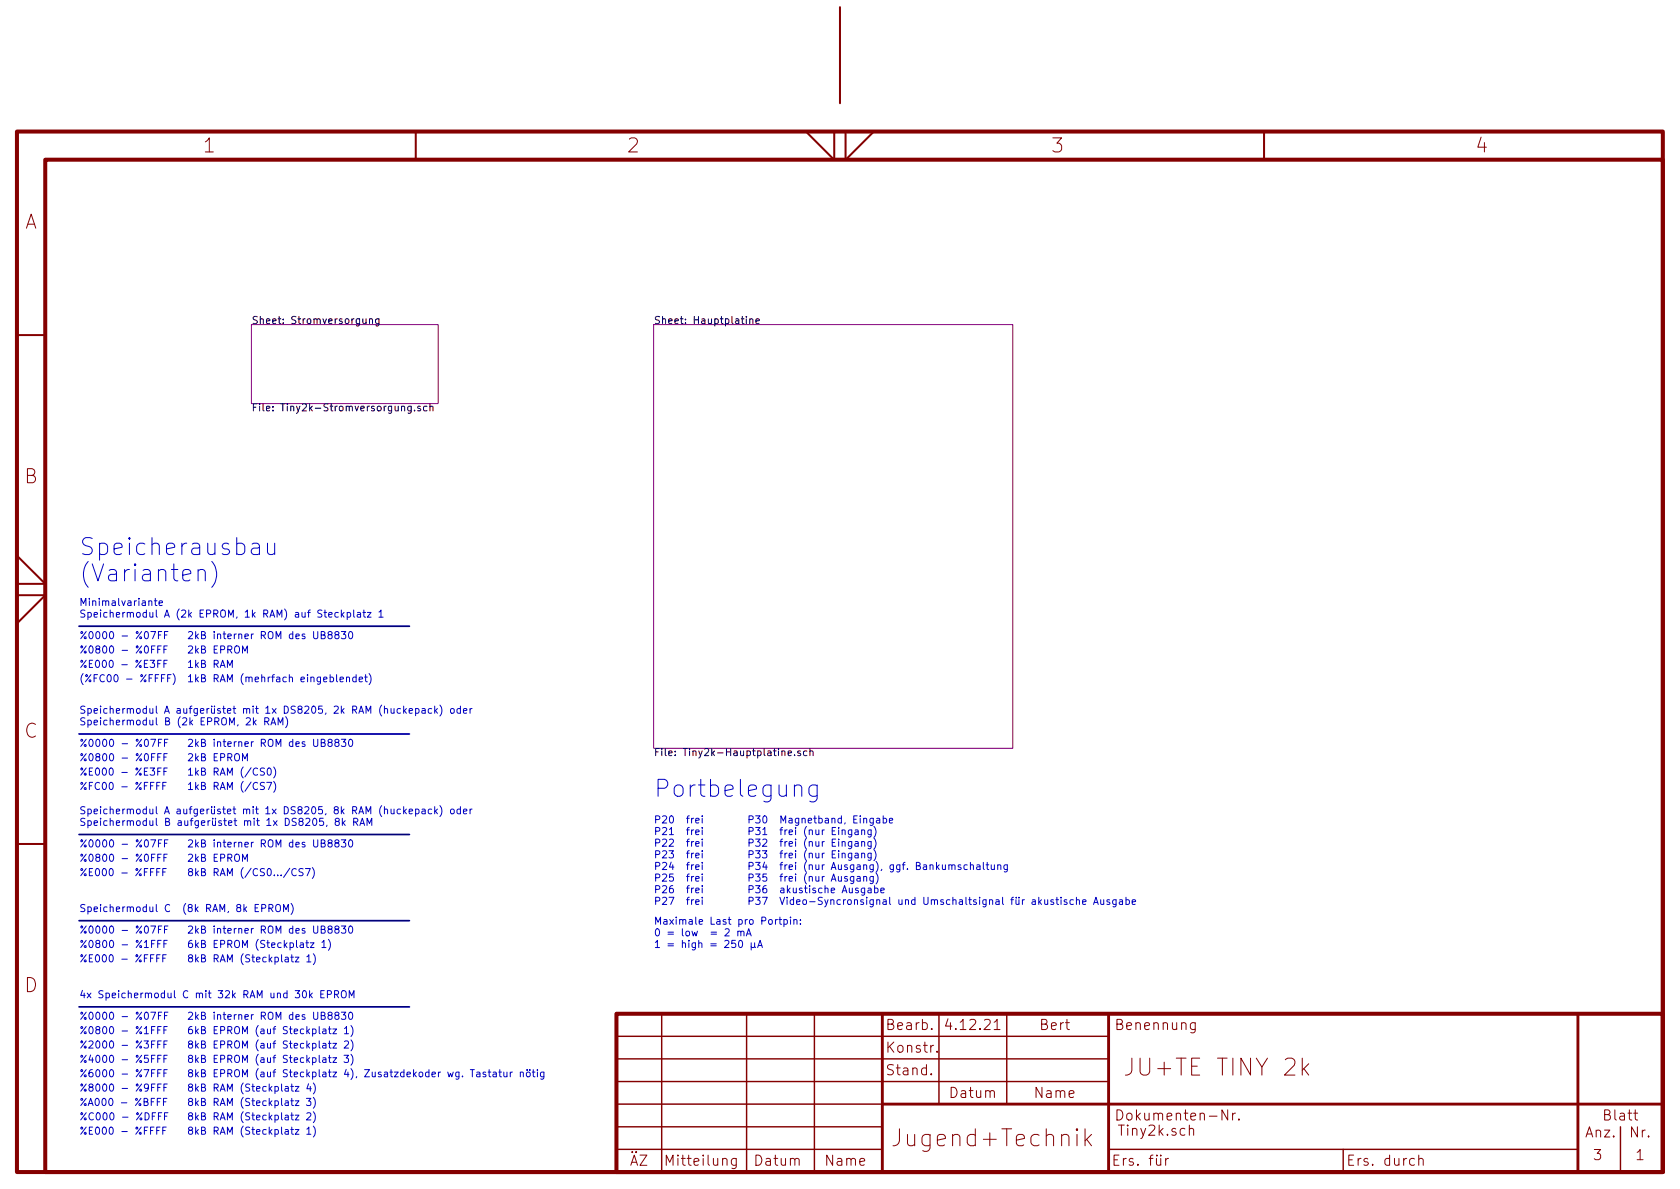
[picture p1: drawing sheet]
<svg xmlns="http://www.w3.org/2000/svg" width="297mm" height="210mm" viewBox="0 0 297 210" stroke-linecap="round" stroke-linejoin="round" font-family="sans-serif">
<path d="M3 23.3h291v184h-291zM8 28.2h286v179.1h-286zM109 179.3h185v28h-185z" fill="none" stroke="#840000" stroke-width=".71"/>
<path d="M148.5 1.3v17M73.5 23.3v4.9M142.5 23.3l5 5v-5M149.5 23.3v5l5-5M223.5 23.3v5M3 59.3h5M3 98.3l5 4.9h-5M3 105.3h5l-5 5M3 149.2h5" fill="none" stroke="#840000" stroke-width=".36"/>
<g fill="none" stroke="#840000" stroke-width=".18">
<path d="M164.6 189.9l.1 .1-.1 .1v-.2v.2M164.7 181.9v.2l-.1-.1 .1-.1v.2M165.7 185.9v.2M175.8 182.1h1M191.8 199.6v3M210.3 199.7a.44 .44 0 0 1 .7 .1v1M210.3 199v1.8M211.3 180.8v1.5a.5 .5 0 0 1-.8 .3M211.3 180.9l-.5-.1-.3 .4v.7l.3 .2 .5-.1M217.1 196.3v1.8l-1-1.8v1.8M217.9 196.8v1.3M218.4 196.8l-.3 .1-.2 .3"/>
<path d="M219 197.9v.2M230.3 187.1v3M230.5 189l.9 1.1M231.4 188.1l-1.1 1.1M130.2 204.8v1.5a.49 .49 0 0 1-.8 .3M130.2 204.9l-.2-.1a.56 .56 0 0 0-.7 .4v.5a.56 .56 0 0 0 .7 .4l.2-.1M192.1 201.5l.9 1.1M193 200.6l-1.2 1.1M206.1 204.8v1.3M206.6 204.8l-.3 .1-.2 .3M250.9 205l.2-.2 .4 .1 .1 1.2M250.9 204.3v1.8"/>
</g>
<g fill="none" stroke="#840000" stroke-width=".25">
<path d="M117 179.3v28M132 179.3v28M144 179.3v28M166 179.3v15.9M178 179.3v15.9M109 183.3h87M109 187.2h87M109 191.3h87M109 199.3h47M109 195.2h47M286.5 199.3v8M109 203.2h47"/>
<path d="M196 203.2h83M237.5 203.2v4.1"/>
</g>
<path d="M156 179.3v28M196 179.3v28M279 179.3v28M156 195.2h138" fill="none" stroke="#840000" stroke-width=".51"/>
<path d="M44.4 57.4h33.1v14h-33.1zM115.6 57.4h63.5v74.9h-63.5z" fill="none" stroke="#840084" stroke-width=".18"/>
<g fill="none" stroke="#000" stroke-width=".18">
<path d="M64.2 56.4v.8h.3l.2-.1M64.7 56.4v.8M65.3 56.5l.2-.1h.3l.1 .8M65.3 56.4v.8M67 56.4v1.1l-.2 .2-.3-.1M67 56.4h-.4l-.2 .2 .1 .6h.5M132 56v.1M132 56.4v.8M132.6 56.5l.1-.1h.3l.1 .8M132.6 56.4v.8M133.7 56.8l.6-.1-.1-.3h-.4l-.1 .2v.6h.5M71 72l.2-.2 .3 .1 .1 .8"/>
<path d="M72.7 71.8l-.1 1.2-.1 .1-.3-.1M72.7 71.9l-.4-.1-.2 .3 .1 .5h.5M73.3 72.5v.2M74.3 71.9l-.3-.1-.2 .2 .1 .2 .4 .1v.3h-.5M75.5 71.9l-.4-.1-.2 .3 .1 .5h.5M76 72l.2-.2 .3 .1 .1 .8M76 71.4v1.3M139.3 133.2l.7-.1-.1-.3h-.4l-.2 .2 .1 .6h.5M140.5 133.5v.1M141.5 132.8h-.3l-.2 .2 .1 .1 .4 .2v.3h-.5M142.7 132.8h-.4l-.2 .2 .1 .6h.5M143.2 132.9l.2-.1h.3l.1 .8"/>
<path d="M143.2 132.4v1.2"/>
</g>
<path d="M14 110.7h58.4M14 129.8h58.4M14 147.6h58.4M14 178h58.4M14 162.8h58.4" fill="none" stroke="#000084" stroke-width=".3"/>
<g fill="none" stroke="#0000c2" stroke-width=".18">
<path d="M37.4 99.3a3.4 3.4 0 0 1 0 4.6M44.6 96.2l.3-.1h.5l.3 .1 .2 .3v1.6M45.9 96.8l-.3 .1h-.7a.59 .59 0 0 0-.5 .6 .59 .59 0 0 0 .5 .6h.7l.3-.2M47.3 96.1v1.5a.72 .72 0 0 0 .6 .5 .72 .72 0 0 0 .7-.3M48.6 96.1v2M26.7 111.7h.8l-.5 1.2M27.3 106.2h.5M27.5 105.8v1.1l.3 .2M27.9 114.8h.4M27.9 117.4h.4M28 112.3h.4M28.1 106.6l.6-.1v-.2l-.4-.1-.2 .2 .1 .6h.5"/>
<path d="M28.5 114.2h-.6v1.3M28.5 116.8h-.6v1.2M28.6 111.7h-.6v1.2M29 114.8h.4M29 117.4h.4M29.1 112.3h.4M29.2 119.3h-.7v1.3M29.6 114.2h-.6v1.3M29.6 116.8h-.6v1.2M29.6 119.9h.4M29.7 111.7h-.6v1.2M30.3 119.3h-.7v1.3"/>
<path d="M30.6 119.1a1.47 1.47 0 0 1 0 2M35 101a.73 .73 0 0 1 1.3 .1v1.6M40.2 118v-1.2l.4 .9 .5-.9v1.2M42.9 115.5v-1.3l.4 .9 .4-.9v1.3M58.1 108.7l.6-.1v-.2l-.4-.1-.2 .2 .1 .6h.5M58.2 112.2l-.2-.3 .2-.2h.3l.2 .1v.3l-.6 .2-.1 .2v.2l.2 .2h.3l.2-.2v-.4l-.2-.1M59.5 112.2l-.2-.1v-.3l.4-.1 .2 .2v.2l-.6 .2-.1 .2 .1 .3 .2 .1h.3l.1-.2v-.2l-.2-.3M59.8 108.4l-.3-.1-.3 .2 .1 .6h.5M60.4 111.7h.7l-.4 .5 .4 .1-.1 .6h-.5l-.1-.1M60.4 107.9v1.2M60.5 108.7l.3 .4M60.8 108.3l-.4 .5"/>
<path d="M61.3 119.9l.1-.2 .3 .1 .1 .8M61.3 119.7v.9M61.4 108.4l.3-.1 .3 .2-.1 .6h-.5M61.4 108.3v1.3M61.7 111.8l.2-.1a.67 .67 0 0 1 .5 .6 .67 .67 0 0 1-.5 .6l-.3-.4zM62.5 107.9v1.1l.2 .1M63 119.8l-.4-.1-.2 .3 .1 .5h.5M63 119.3v1.3M63.2 108.4h.5l.1 .7M63.8 108.6l-.5 .1-.2 .1 .1 .3h.6M64.2 108.3h.4M64.3 107.9v1.1l.3 .1"/>
<path d="M64.5 119.7h.4M64.6 119.3v1.1l.3 .2M64.9 108.3h.7l-.7 .8h.7M65.3 119.1a1.47 1.47 0 0 1 0 2M67 108.2l.4-.3v1.2M67 109.1h.7M26.7 130.7h.8l-.5 1.3M27.7 139h.4M27.9 133.9h.4M27.9 136.4h.4M28 131.3h.4M28.3 138.3h-.6v1.3"/>
<path d="M28.5 133.3h-.6v1.2M28.5 135.8h-.6v1.3M28.6 130.7h-.6v1.3M28.8 139h.4M29 133.9h.4M29 136.4h.4M29.1 131.3h.4M29.4 138.3h-.6v1.3M29.6 133.3h-.6v1.2M29.6 135.8h-.6v1.3M29.7 130.7h-.6v1.3M42.9 134.5v-1.2l.4 .9 .4-.9v1.2"/>
<path d="M46.8 135.9l-.5-.1-.2 .1v.4l.5 .2 .2 .3-.3 .3-.5-.1M46.8 138.4l-.5-.1-.2 .2v.3l.5 .3 .2 .3-.3 .2h-.5M46.8 127.6l.6-.1 .1-.2v-.3l-.2-.1h-.5v1.3M47.1 127.6l.4 .6M47.2 138.3h.8l-.5 1.3M47.3 135.9l.2-.1a.69 .69 0 0 1 .5 .6 .69 .69 0 0 1-.5 .7l-.2-.1-.1-.4zM47.9 128.2l.4-1.3 .4 1.3M48 127.8h.6M48.4 135.6a1.47 1.47 0 0 1 0 2M48.4 138.2a1.47 1.47 0 0 1 0 1.9M49.2 128.2v-1.3l.4 .9 .4-.9v1.3M50.5 126.7a1.47 1.47 0 0 1 0 2"/>
<path d="M58.2 131.3l-.2-.3 .2-.3h.3l.2 .2v.3l-.6 .1-.1 .2v.3l.2 .2h.3l.2-.2v-.4l-.2-.1M59.5 131.3l-.2-.1v-.3l.4-.2 .2 .3v.2l-.6 .1-.1 .2 .1 .4 .2 .1 .3-.1 .1-.1v-.3l-.2-.2M60.1 120.1l.6-.1v-.2l-.4-.1-.2 .2 .1 .6h.5M60.4 130.7h.7l-.4 .5 .4 .1-.1 .6-.5 .1-.1-.1M61.7 130.9l.2-.2a.67 .67 0 0 1 .5 .7 .67 .67 0 0 1-.5 .6l-.3-.5zM63.5 120.1l.6-.1v-.2l-.4-.1-.2 .2 .1 .6h.5M71.4 124.9v1.2M71.5 125.6l.4 .5M71.9 125.3l-.5 .5M72.3 125.7l.6-.1v-.3h-.4l-.2 .2 .1 .6h.5M73.5 125.3h.3l.3 .2-.1 .6h-.5M73.5 125.3v1.3"/>
<path d="M74.6 125.3h.5l.1 .8M75.2 125.6h-.4l-.2 .2v.3h.6M76.3 125.3h-.3l-.3 .2 .1 .6h.5M76.9 124.9v1.2M77 125.6l.3 .5M77.3 125.3l-.4 .5M77.8 124.7a1.47 1.47 0 0 1 0 1.9M79.7 125.4l.2-.1 .4 .1v.5l-.1 .2h-.3l-.2-.1zM81.4 125.3h-.3l-.3 .2 .1 .6h.5M81.4 124.9v1.2M81.9 125.7l.6-.1v-.3h-.4l-.2 .2 .1 .6h.5M83.1 125.3v.8"/>
<path d="M83.5 125.3h-.3l-.1 .2M140.5 139.1a.76 .76 0 0 1 1.3 .1v1.6M144.5 138.8v2.4a.84 .84 0 0 1-1.3 .5M144.5 139a.96 .96 0 0 0-1.3 .1l-.2 .3v.8l.2 .3a.96 .96 0 0 0 1.3 .2M26.7 148.5h.8l-.5 1.3M27.7 154.2h.4M27.9 151.7h.4M28 149.1h.4M28.3 153.6h-.6v1.3M28.5 151h-.6v1.3M28.6 148.5h-.6v1.3M28.8 154.2h.4"/>
<path d="M29 151.7h.4M29.1 149.1h.4M29.4 153.6h-.6v1.3M29.6 151h-.6v1.3M29.7 148.5h-.6v1.3M42.9 152.3v-1.3l.4 1 .4-1v1.3M51.5 159.8a1.4 1.4 0 0 1 0 1.9M52.4 153.7a.6 .6 0 0 0-.9 .4 .6 .6 0 0 0 .6 .8l.3-.2M53.6 153.7l-.5-.1-.2 .1v.4l.6 .2 .1 .3-.3 .3-.4-.1M54 153.6h.9l-.6 1.3M55.2 153.4a1.47 1.47 0 0 1 0 1.9M57.1 144.7h-.6v.6l.5-.1 .2 .2v.3l-.2 .3-.5-.2"/>
<path d="M57.8 145.9l-.1 .2M58.2 149.1l-.2-.3 .2-.3h.3l.2 .1v.3l-.6 .2-.1 .2v.2l.2 .3h.3l.2-.3v-.3l-.2-.1M59.5 149.1l-.2-.2v-.3l.4-.1 .2 .3v.1l-.6 .2-.1 .2 .1 .4 .2 .1 .3-.1 .1-.2v-.2l-.2-.2M59.5 145.3l-.2-.3 .2-.3h.3l.1 .1v.3l-.5 .2-.1 .2v.2l.2 .3h.3l.2-.3-.1-.3-.1-.1M60.4 148.5h.7l-.4 .5 .4 .1-.1 .6-.5 .1-.1-.1M60.5 144.7v1.3M60.7 145.5l.3 .5M61 145.1l-.5 .5M61.7 148.6l.2-.1a.67 .67 0 0 1 .5 .6 .67 .67 0 0 1-.5 .7l-.3-.5zM62.5 145.4l.6-.1 .2-.2-.1-.3-.2-.1h-.5v1.3M62.8 145.4l.5 .6M63.6 146l.5-1.3 .4 1.3"/>
<path d="M63.8 145.6h.5M64.9 146v-1.3l.4 .9 .4-.9v1.3M71.4 142.6v1.3M71.5 143.4l.4 .5M71.9 143.1l-.5 .5M72.3 143.5l.6-.1v-.3h-.4l-.2 .2 .1 .6h.5M73.5 143.1h.3l.3 .2-.1 .6h-.5M73.5 143.1v1.2M74.6 143.1h.5l.1 .8M75.2 143.4h-.4l-.2 .2v.3h.6M76.3 143.1h-.3l-.3 .2 .1 .6h.5M76.9 142.6v1.3"/>
<path d="M77 143.4l.3 .5M77.3 143.1l-.4 .5M77.8 142.5a1.47 1.47 0 0 1 0 1.9M79.8 143.1h.3l.2 .2v.4l-.2 .2h-.3l-.1-.2zM81.4 143.1h-.3l-.3 .2 .1 .6h.5M81.4 142.6v1.3M81.9 143.5l.6-.1v-.3h-.4l-.2 .2 .1 .6h.5M83.1 143.1v.8M83.5 143.1h-.3l-.1 .2M123 145.1l.6-.1-.1-.3h-.3l-.2 .2 .1 .6h.4M123 147.2l.6-.1-.1-.3h-.3l-.2 .1 .1 .6h.4M123 149.2l.6-.1-.1-.2-.3-.1-.2 .2 .1 .6h.4"/>
<path d="M123 151.3l.6-.1-.1-.3h-.3l-.2 .1 .1 .7h.4M123 153.3l.6-.1-.1-.2-.3-.1-.2 .2 .1 .6h.4M123 155.4l.6-.1-.1-.3h-.3l-.2 .2 .1 .6h.4M123 157.4l.6-.1-.1-.2-.3-.1-.2 .2 .1 .6h.4M123 159.5l.6-.1-.1-.2-.3-.1-.2 .2 .1 .6h.4M124.2 144.3v.1M124.2 146.3v.2M124.2 148.4v.1M124.2 150.4v.2M124.2 152.5v.1M124.2 154.6v.1M124.2 156.6v.1"/>
<path d="M124.2 158.7v.1M124.2 144.7v.8M124.2 146.8v.8M124.2 148.8v.9M124.2 150.9v.8M124.2 152.9v.9M124.2 155v.8M124.2 157v.9M124.2 159.1v.8M150.6 146.8v1l-.3 .2-.3-.1M150.6 146.8h-.4l-.2 .2 .1 .5h.5M150.6 148.8v1l-.3 .3-.3-.1"/>
<path d="M150.6 148.9l-.4-.1-.2 .2 .1 .6h.5M150.6 150.9v1l-.3 .2h-.3M150.6 150.9h-.4l-.2 .2 .1 .6h.5M151 155l-.1 1.1-.2 .2-.3-.1M151 155h-.4l-.3 .2 .2 .6h.5M151.2 146.8h.5v.8M151.2 148.9h.5v.8M151.2 150.9h.5v.8M151.6 155h.4l.1 .8M151.7 147.1h-.4l-.2 .2 .2 .3 .4-.1M151.7 149.1l-.4 .1-.2 .1 .2 .4 .4-.1M151.7 151.2h-.4l-.2 .2 .2 .3h.4"/>
<path d="M152.1 155.3h-.4l-.2 .2 .1 .3h.5M152.3 146.9l.2-.1h.3l.1 .8M152.3 148.9l.2-.1 .3 .1 .1 .8M152.3 151l.2-.1h.3l.1 .8M152.3 146.8v.8M152.3 148.8v.9M152.3 150.9v.8M152.7 155.1l.2-.1h.3v.8M152.7 155v.8M152.9 157l-.1 1.2-.1 .1-.4-.1M152.9 157.1l-.4-.1-.2 .3 .1 .5h.5M153.5 157.1h.5v.8"/>
<path d="M154 146.8v1.1l-.2 .1-.3-.1M154 146.8h-.3l-.3 .2 .1 .5h.5M154 148.8v1.2l-.2 .1-.3-.1M154 148.9l-.3-.1-.3 .2 .1 .6h.5M154 150.9v1.1l-.2 .1h-.3M154 150.9h-.3l-.3 .2 .1 .6h.5M154 157.3l-.4 .1-.2 .2 .1 .2h.5M154.4 144.7v1l-.2 .3-.4-.1M154.4 144.7h-.4l-.2 .2 .1 .6h.5M154.4 155v1l-.2 .3-.4-.1M154.4 155h-.4l-.2 .2 .1 .6h.5M154.5 146.1a1.4 1.4 0 0 1 0 2"/>
<path d="M154.5 148.2a1.4 1.4 0 0 1 0 1.9M154.5 150.3a1.4 1.4 0 0 1 0 1.9M154.6 157.1l.4-.1 .2 .3-.1 .5h-.5M154.6 156.6v1.3M154.9 154.4a1.47 1.47 0 0 1 0 1.9M155 144.7h.5v.8M155.5 145l-.4 .1-.2 .1 .2 .3h.4M155.7 157.4l.6-.1v-.2l-.4-.1-.2 .2 .1 .6h.5M156.2 144.7h.3l.3 .2-.2 .6h-.4M156.2 144.3v1.2M157.3 145.1l.5-.1v-.3h-.4l-.1 .2v.6h.5M169.9 153l-.3-.1-.2 .2 .1 .2 .4 .1v.3h-.5"/>
<path d="M171 153l-.3-.1-.3 .3 .1 .5h.5M171.6 153.1l.2-.2 .3 .1v.8M171.6 152.5v1.3M172.7 153h.5l.1 .8M173.3 153.2l-.5 .1-.1 .2v.2h.6M173.9 152.5v1.1l.1 .2M174.3 152.9h.5M174.5 152.5v1.1l.3 .2M175.3 152.9v.8l.3 .1 .2-.2M175.8 152.9v.9M176.4 153.1l.2-.2 .3 .1 .1 .8M176.4 152.9v.9"/>
<path d="M178.1 152.9v1.2l-.2 .1-.3-.1M178.1 153l-.4-.1-.2 .3 .1 .5h.5M188.6 159.2l-.3-.1-.2 .2 .1 .2 .4 .1v.3h-.5M189.8 159.2l-.4-.1-.2 .2 .1 .6h.5M190.3 159.2l.2-.1 .3 .1 .1 .7M190.3 158.7v1.2M191.4 159.5l.6-.1-.1-.2-.3-.1-.2 .2 .1 .6h.4M193.3 159.9l.5-1.2 .4 1.2M193.5 159.6h.6M194.6 159.1l.1 .8h.3l.1-.1M195.1 159.1v.8M196.2 159.2l-.3-.1-.2 .2 .1 .2 .4 .1v.3h-.5"/>
<path d="M197.3 159.1v1.1l-.2 .2-.3-.1M197.3 159.2l-.3-.1-.3 .2 .1 .6h.5M197.9 159.2h.5l.1 .7M198.5 159.4l-.4 .1-.2 .1v.3h.6M199.1 159.2l.3-.1 .3 .2-.1 .6h-.5M199.1 158.7v1.2M200.2 159.5l.6-.1-.1-.2-.3-.1-.2 .2v.6h.5M26.7 179h.8l-.5 1.3M26.7 163.7h.8l-.5 1.3M27.7 169.4h.4M27.9 166.9h.4M28 179.6h.4"/>
<path d="M28 164.4h.4M28.3 168.8h-.6v1.3M28.5 166.3h-.6v1.3M28.6 179h-.6v1.3M28.6 163.7h-.6v1.3M28.8 169.4h.4M29 166.9h.4M29.1 179.6h.4M29.1 164.4h.4M29.4 168.8h-.6v1.3M29.6 166.3h-.6v1.3M29.7 179h-.6v1.3"/>
<path d="M29.7 163.7h-.6v1.3M46.3 160.6l.6-.1v-.4l-.1-.2h-.5v1.3M47.5 160.6l.7-.1v-.4l-.2-.2h-.5v1.3M47.8 160.6l.5 .6M48.8 160.1l.2-.2a.44 .44 0 0 1 .6 .5l-.1 .6-.2 .2h-.4a1 1 0 0 1-.1-1.1zM50.1 161.2v-1.3l.5 1 .4-1v1.3M52.2 169.3h.7l-.7 .8h.7M54.3 169.2l.3-.4v1.3M54.3 170.1h.7M54.9 166.7h.6l-.6 .9h.6M54.9 176l.3 .4M55.2 175.6l-.5 .5"/>
<path d="M55.4 168.7a1.47 1.47 0 0 1 0 1.9M56.7 175.8h.4M56.9 166.6l.4-.3v1.3M56.9 167.6h.7M57.3 175.2h-.6v1.2h.6M57.9 175.8l.6-.1v-.4l-.1-.1h-.5v1.2M58.1 166.1a1.47 1.47 0 0 1 0 1.9M58.2 179.5l-.2-.3 .2-.2h.3l.2 .1v.3l-.6 .2-.1 .2v.2l.2 .3h.3l.2-.3v-.4l-.2-.1M58.2 164.3l-.2-.3 .2-.3h.3l.2 .2v.3l-.6 .2-.1 .1v.3l.2 .2h.3l.2-.2v-.4l-.2-.1M59.2 175.8l.6-.1v-.4l-.2-.1h-.4v1.2M59.5 179.5l-.2-.1v-.3l.4-.1 .2 .2v.2l-.6 .2-.1 .2 .1 .3 .2 .2 .3-.1 .1-.2v-.2l-.2-.3M59.5 164.3l-.2-.1v-.3l.4-.2 .2 .3v.2l-.6 .2-.1 .1 .1 .4 .2 .1h.3l.1-.2v-.3l-.2-.2"/>
<path d="M59.5 175.8l.4 .6M60.4 179h.7l-.4 .5 .4 .1-.1 .6-.5 .1-.1-.2M60.4 163.7h.7l-.4 .5 .4 .2-.1 .6h-.5l-.1-.1M60.4 175.4l.3-.2a.47 .47 0 0 1 .5 .4l-.1 .7-.2 .1h-.4a1 1 0 0 1-.1-1zM61.7 176.4v-1.2l.5 .9 .4-.9v1.2M61.7 179.1l.2-.1a.67 .67 0 0 1 .5 .6 .67 .67 0 0 1-.5 .7l-.3-.5zM61.8 163.8l.1-.1a.67 .67 0 0 1 .5 .7 .67 .67 0 0 1-.5 .6 .83 .83 0 0 1-.1-1.2zM128.2 164.4l.5-.2 .2 .4v.2l-.8 .7h.8M130.5 164.8l.1-.1h.3l.1 .8M130.5 164.7v.8M130.7 166.4l.2-.1a.69 .69 0 0 1 .4 .6 .69 .69 0 0 1-.4 .7l-.2-.2-.1-.3zM131 164.8l.2-.1h.3v.8"/>
<path d="M132 165.5l.4-1.3 .4 1.3M132.1 165.1h.6M132.8 166.7v1.3M133.4 167.4l.2 .2M133.4 166.7l-.1 .8-.3 .1-.2-.2M134 167.6l.4-1.3 .4 1.3M134.1 167.2h.6M137.1 162.6v.8M137.5 162.6l-.4 .2M137.7 162.6h.5M137.9 162.2v1.1l.3 .1M138.6 162.7l.4-.1 .2 .2-.1 .6h-.5"/>
<path d="M138.6 162.6v1.3M139.8 162.2v.1M139.8 162.6v.8M140.4 162.7l.1-.1 .3 .1 .1 .7M140.4 162.6v.8M141.5 163.3v.1M141.5 162.7v.1M27.7 199.9h.4M27.8 194.8h.4M27.9 182.1h.4M27.9 192.3h.4M27.9 184.7h.4"/>
<path d="M27.9 187.2h.4M27.9 189.8h.4M28 197.4h.4M28.3 199.3h-.6v1.3M28.4 194.2h-.6v1.3M28.5 181.5h-.6v1.3M28.5 191.7h-.6v1.3M28.5 184.1h-.6v1.2M28.5 186.6h-.6v1.3M28.5 189.1h-.6v1.3M28.6 196.8h-.6v1.2M28.8 199.9h.4"/>
<path d="M28.9 194.8h.4M29 182.1h.4M29 192.3h.4M29 184.7h.4M29 187.2h.4M29 189.8h.4M29.1 197.4h.4M29.4 199.3h-.6v1.3M29.5 194.2h-.6v1.3M29.6 181.5h-.6v1.3M29.6 191.7h-.6v1.3M29.6 184.1h-.6v1.2"/>
<path d="M29.6 186.6h-.6v1.3M29.6 189.1h-.6v1.3M29.7 196.8h-.6v1.2M52.2 197.2h.7l-.7 .8h.7M52.2 199.7h.7l-.7 .9h.7M52.2 192.1h.7l-.7 .9h.7M52.2 194.7h.7l-.7 .8h.7M54.2 194.2h.8l-.4 .5 .3 .1v.6l-.5 .1-.2-.1M54.3 196.9l.4-.1 .3 .3-.1 .2-.7 .7h.8M54.3 199.7l.3-.4v1.3M54.6 191.6l-.3 .9h.7M54.9 192.1v.9"/>
<path d="M55.4 196.6a1.47 1.47 0 0 1 0 1.9M55.4 199.1a1.47 1.47 0 0 1 0 2M55.4 191.5a1.47 1.47 0 0 1 0 1.9M55.4 194.1a1.47 1.47 0 0 1 0 1.9M58.1 182h.4M58.1 184.5h.4M58.1 187h.4M58.2 181.5v1.1l.3 .2M58.2 184.1v1.1l.3 .1M58.2 186.6v1.1l.3 .2M58.9 182h.6l-.6 .8h.6M58.9 184.5h.6l-.6 .8h.6"/>
<path d="M58.9 187h.6l-.6 .9h.6M60.8 186.6h.8l-.4 .5 .4 .1-.1 .6-.5 .1-.2-.1M60.9 181.9l.4-.4v1.3M60.9 184.2l.5-.1 .2 .3v.2l-.8 .7h.8M60.9 182.8h.7M62.1 181.4a1.47 1.47 0 0 1 0 1.9M62.1 183.9a1.47 1.47 0 0 1 0 1.9M62.1 186.4a1.47 1.47 0 0 1 0 2M85.9 189.6h-.3l-.2 .2v.1l.5 .2v.3h-.5M86.3 189.6h.5M86.5 189.1v1.1l.3 .2M87.2 189.6h.5l.1 .8"/>
<path d="M87.8 189.9h-.5l-.2 .2 .1 .3h.6M88.2 189.6h.5M88.4 189.1v1.1l.3 .2M89.1 189.6l.1 .8h.3l.1-.1M89.6 189.6v.8M90.2 189.6v.8M90.6 189.6l-.4 .2M92 189.7l.2-.1h.3v.8M92 189.6v.8M93.2 189.6h.3l.3 .2-.2 .6h-.3l-.2-.2zM93.2 189.1v.2M93.7 189.1v.2"/>
<path d="M94.1 189.6h.5M94.3 189.1v1.1l.3 .2M95 189.1v.2M95 189.6v.8M96.2 189.6v1l-.3 .2h-.3M96.2 189.6h-.4l-.2 .2 .1 .6h.5M54.3 200.6h.7"/>
</g>
<g font-size="4.2" fill="#0000c2">
<text x="14" y="98.2">Speicherausbau</text>
<text x="14" y="102.9">(Varianten)</text>
<text x="115.6" y="141">Portbelegung</text>
</g>
<g font-size="4.2" fill="#840000">
<text x="198.5" y="190.3">JU+TE TINY 2k</text>
<text x="159" y="202.8">Jugend+Technik</text>
</g>
<g font-size="3.5" fill="#840000">
<text x="36" y="27">1</text>
<text x="111" y="27">2</text>
<text x="186" y="27">3</text>
<text x="261" y="27">4</text>
<text x="4.3" y="40.5">A</text>
<text x="4.3" y="85.5">B</text>
<text x="4.3" y="130.5">C</text>
<text x="4.3" y="175.5">D</text>
</g>
<g font-size="2.5" fill="#840000">
<text x="156.5" y="182.1">Bearb.</text>
<text x="167.8" y="182.1">4.12.21</text>
<text x="184" y="182.1">Bert</text>
<text x="197" y="182.1">Benennung</text>
<text x="156.5" y="190.1">Stand.</text>
<text x="156.5" y="186.2">Konstr.</text>
<text x="168.1" y="194.2">Datum</text>
<text x="183.1" y="194.2">Name</text>
<text x="197" y="198.1">Dokumenten-Nr.</text>
<text x="197.5" y="200.8">Tiny2k.sch</text>
<text x="280.4" y="201.1">Anz.</text>
<text x="283.7" y="198.1">Blatt</text>
<text x="288.3" y="201.1">Nr.</text>
<text x="111.3" y="206.1">ÄZ</text>
<text x="118.1" y="206.1">Mitteilung</text>
<text x="133.6" y="206.1">Datum</text>
<text x="146.1" y="206.1">Name</text>
<text x="196.5" y="206.1">Ers. für</text>
<text x="238" y="206.1">Ers. durch</text>
<text x="281.8" y="205.2">3</text>
<text x="289.3" y="205.2">1</text>
</g>
<g font-size="1.8">
<text x="44.4" y="57.3">Sheet: Stromversorgung</text>
<text x="115.6" y="57.3">Sheet: Hauptplatine</text>
<text x="44.4" y="72.7">File: Tiny2k-Stromversorgung.sch</text>
<text x="115.6" y="133.7">File: Tiny2k-Hauptplatine.sch</text>
</g>
<g font-size="1.8" fill="#0000c2">
<text x="14" y="107.2">Minimalvariante</text>
<text x="14" y="113">%0000 - %07FF</text>
<text x="14" y="109.2">Speichermodul A (2k EPROM, 1k RAM) auf Steckplatz 1</text>
<text x="33" y="113">2kB interner ROM des UB8830</text>
<text x="14" y="115.6">%0800 - %0FFF</text>
<text x="14" y="118.1">%E000 - %E3FF</text>
<text x="33" y="115.6">2kB EPROM</text>
<text x="33" y="118.1">1kB RAM</text>
<text x="14" y="120.6">(%FC00 - %FFFF)</text>
<text x="33" y="120.6">1kB RAM (mehrfach eingeblendet)</text>
<text x="14" y="126.2">Speichermodul A aufgerüstet mit 1x DS8205, 2k RAM (huckepack) oder</text>
<text x="14" y="128.3">Speichermodul B (2k EPROM, 2k RAM)</text>
<text x="14" y="132.1">%0000 - %07FF</text>
<text x="14" y="134.6">%0800 - %0FFF</text>
<text x="14" y="137.2">%E000 - %E3FF</text>
<text x="33" y="137.2">1kB RAM (/CS0)</text>
<text x="33" y="132.1">2kB interner ROM des UB8830</text>
<text x="33" y="134.6">2kB EPROM</text>
<text x="14" y="139.7">%FC00 - %FFFF</text>
<text x="14" y="144">Speichermodul A aufgerüstet mit 1x DS8205, 8k RAM (huckepack) oder</text>
<text x="33" y="139.7">1kB RAM (/CS7)</text>
<text x="14" y="149.9">%0000 - %07FF</text>
<text x="14" y="146">Speichermodul B aufgerüstet mit 1x DS8205, 8k RAM</text>
<text x="33" y="149.9">2kB interner ROM des UB8830</text>
<text x="115.6" y="145.6">P20 frei</text>
<text x="115.6" y="147.7">P21 frei</text>
<text x="115.6" y="149.7">P22 frei</text>
<text x="132.1" y="145.6">P30 Magnetband, Eingabe</text>
<text x="132.1" y="147.7">P31 frei (nur Eingang)</text>
<text x="132.1" y="149.7">P32 frei (nur Eingang)</text>
<text x="14" y="152.4">%0800 - %0FFF</text>
<text x="14" y="154.9">%E000 - %FFFF</text>
<text x="33" y="152.4">2kB EPROM</text>
<text x="33" y="154.9">8kB RAM (/CS0.../CS7)</text>
<text x="115.6" y="151.8">P23 frei</text>
<text x="115.6" y="153.8">P24 frei</text>
<text x="115.6" y="155.9">P25 frei</text>
<text x="132.1" y="151.8">P33 frei (nur Eingang)</text>
<text x="132.1" y="153.8">P34 frei (nur Ausgang), ggf. Bankumschaltung</text>
<text x="132.1" y="155.9">P35 frei (nur Ausgang)</text>
<text x="14" y="161.3">Speichermodul C (8k RAM, 8k EPROM)</text>
<text x="115.6" y="158">P26 frei</text>
<text x="115.6" y="160">P27 frei</text>
<text x="132.1" y="158">P36 akustische Ausgabe</text>
<text x="132.1" y="160">P37 Video-Syncronsignal und Umschaltsignal für akustische Ausgabe</text>
<text x="14" y="165.1">%0000 - %07FF</text>
<text x="14" y="167.6">%0800 - %1FFF</text>
<text x="33" y="167.6">6kB EPROM (Steckplatz 1)</text>
<text x="33" y="165.1">2kB interner ROM des UB8830</text>
<text x="115.6" y="163.5">Maximale Last pro Portpin:</text>
<text x="115.6" y="165.6">0 = low = 2 mA</text>
<text x="115.6" y="167.6">1 = high = 250 µA</text>
<text x="14" y="170.2">%E000 - %FFFF</text>
<text x="33" y="170.2">8kB RAM (Steckplatz 1)</text>
<text x="14" y="176.5">4x Speichermodul C mit 32k RAM und 30k EPROM</text>
<text x="14" y="182.9">%0800 - %1FFF</text>
<text x="14" y="180.3">%0000 - %07FF</text>
<text x="14" y="185.4">%2000 - %3FFF</text>
<text x="33" y="182.9">6kB EPROM (auf Steckplatz 1)</text>
<text x="33" y="180.3">2kB interner ROM des UB8830</text>
<text x="33" y="185.4">8kB EPROM (auf Steckplatz 2)</text>
<text x="14" y="188">%4000 - %5FFF</text>
<text x="14" y="190.5">%6000 - %7FFF</text>
<text x="33" y="188">8kB EPROM (auf Steckplatz 3)</text>
<text x="33" y="190.5">8kB EPROM (auf Steckplatz 4), Zusatzdekoder wg. Tastatur nötig</text>
<text x="14" y="193">%8000 - %9FFF</text>
<text x="14" y="195.6">%A000 - %BFFF</text>
<text x="33" y="193">8kB RAM (Steckplatz 4)</text>
<text x="33" y="195.6">8kB RAM (Steckplatz 3)</text>
<text x="14" y="200.7">%E000 - %FFFF</text>
<text x="14" y="198.1">%C000 - %DFFF</text>
<text x="33" y="198.1">8kB RAM (Steckplatz 2)</text>
<text x="33" y="200.7">8kB RAM (Steckplatz 1)</text>
</g>
</svg>
